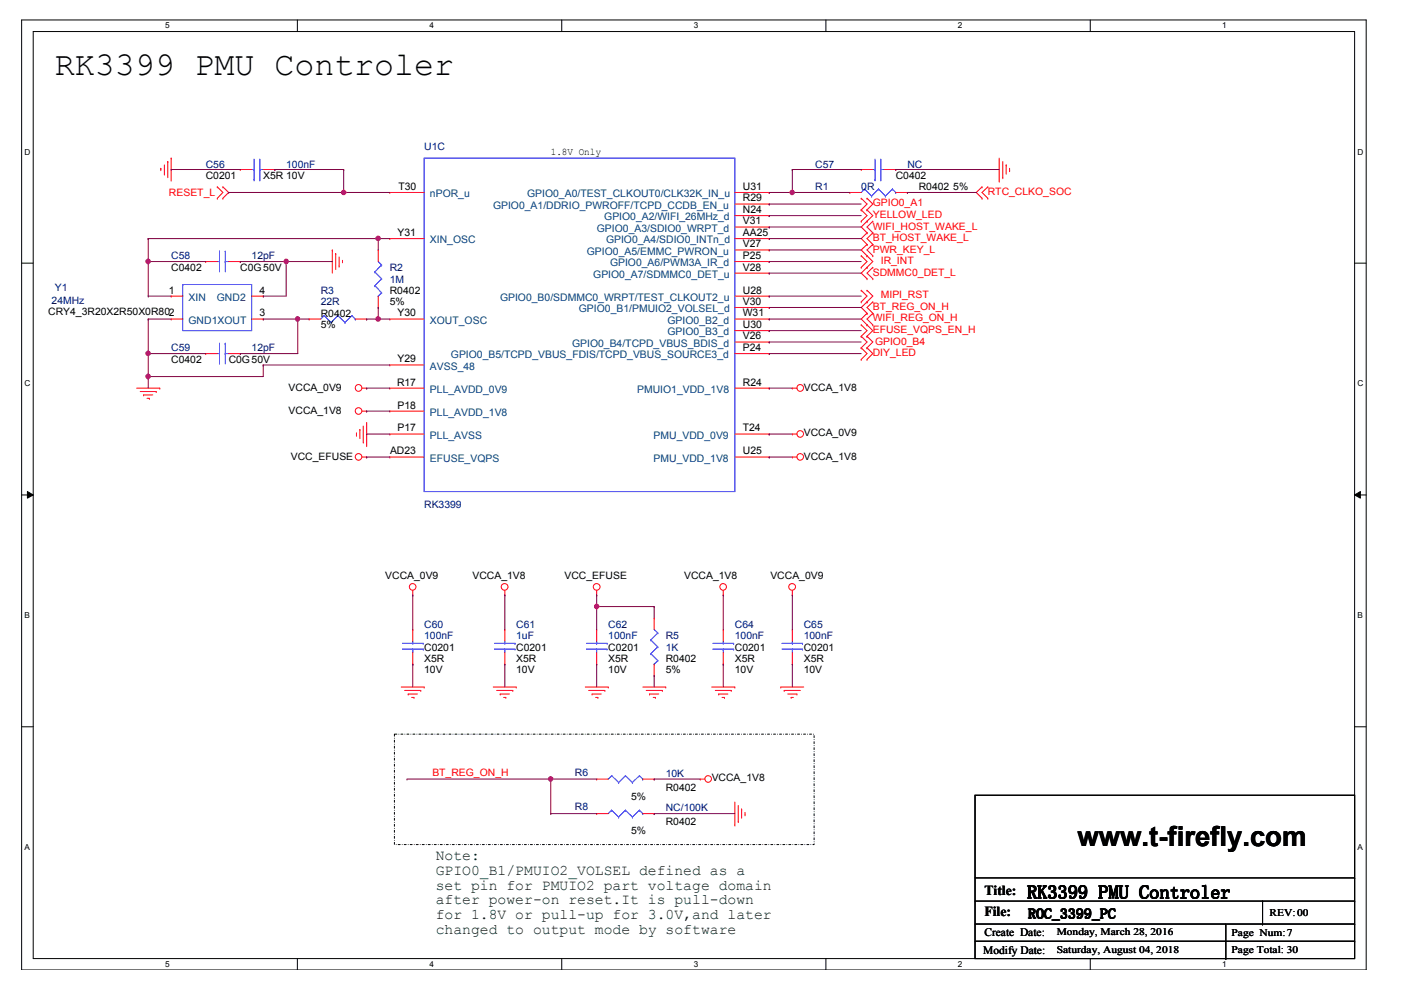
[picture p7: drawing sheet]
<svg xmlns="http://www.w3.org/2000/svg" width="297mm" height="210mm" viewBox="0 0 297 210" stroke-linecap="round" stroke-linejoin="round" font-family="sans-serif">
<path d="M4.6 4.2h285.1v201.5h-285.1zM7 6.7h280.2v196.5h-280.2z" fill="none" stroke="#000" stroke-width=".21"/>
<g fill="#fff">
<path d="M35 4.5h1v1.9h-1z"/>
<path d="M35 203.5h1v1.9h-1z"/>
</g>
<path d="M63 4.2v2.5M63 203.2v2.5" fill="none" stroke="#000" stroke-width=".21"/>
<g fill="#fff">
<path d="M91 4.5h1v1.9h-1z"/>
<path d="M91 203.5h1v1.9h-1z"/>
</g>
<path d="M119.1 4.2v2.5M119.1 203.2v2.5" fill="none" stroke="#000" stroke-width=".21"/>
<g fill="#fff">
<path d="M147.1 4.5h.9v1.9h-.9z"/>
<path d="M147.1 203.5h.9v1.9h-.9z"/>
</g>
<path d="M175.1 4.2v2.5M175.1 203.2v2.5" fill="none" stroke="#000" stroke-width=".21"/>
<g fill="#fff">
<path d="M203.1 4.5h.9v1.9h-.9z"/>
<path d="M203.1 203.5h.9v1.9h-.9z"/>
</g>
<path d="M231.2 4.2v2.5M231.2 203.2v2.5" fill="none" stroke="#000" stroke-width=".21"/>
<g fill="#fff">
<path d="M259.1 4.5h1v1.9h-1z"/>
<path d="M259.1 203.5h1v1.9h-1z"/>
<path d="M5.2 31.2h1.2v1.9h-1.2z"/>
<path d="M287.8 31.2h1.3v1.9h-1.3z"/>
<path d="M5.2 80.3h1.2v2h-1.2z"/>
<path d="M287.8 80.3h1.3v2h-1.3z"/>
</g>
<path d="M4.6 55.8h2.4M287.2 55.8h2.5" fill="none" stroke="#000" stroke-width=".21"/>
<g fill="#fff">
<path d="M5.2 129.5h1.2v1.9h-1.2z"/>
<path d="M287.8 129.5h1.2v1.9h-1.2z"/>
</g>
<path d="M4.6 104.9h2.4M5.8 104.2l1.2 .7-1.2 .7zM287.2 104.9l1.2-.7v1.4zM287.2 104.9h2.5" fill="none" stroke="#000" stroke-width=".21"/>
<path d="M5.8 104.2l1.2 .7-1.2 .7zM287.2 104.9l1.2-.7v1.4z" fill="#000"/>
<g fill="#fff">
<path d="M5.2 178.6h1.2v2h-1.2z"/>
<path d="M287.8 178.6h1.2v2h-1.2z"/>
</g>
<g fill="none" stroke="#000" stroke-width=".21">
<path d="M4.6 154.1h2.4M287.2 154.1h2.5M206.7 168.6h80.5v34.6h-80.5zM206.7 186.1h80.5M206.7 191h80.5M206.7 195.9h80.5M206.7 199.6h80.5M259.9 195.9v7.3M267.7 195.9h.1M267.7 191v4.9M287.2 186.1h.1M287.2 191h.1"/>
<path d="M287.2 195.9h.1M287.2 199.6h.1M259.9 203.2h.1"/>
</g>
<path d="M83.6 155.7h89v23.4h-89z" fill="none" stroke="#000" stroke-width=".21" stroke-dasharray=".4 .4 0 .4"/>
<g fill="none" stroke="#f00" stroke-width=".21">
<path d="M34.1 35.7h.1M34.1 35.7v.5M34.9 36.9h.1M34.9 35v1.9M35.6 34.2h.1M35.6 34.2v3.5M36.3 33.5h.1M36.3 33.5v4.9M46.1 39.6h.1M46.1 39.6l1.2 1.2-1.2 1.2M47.3 39.6h.1M47.3 39.6l1.2 1.2-1.2 1.2"/>
<path d="M50.9 35.9h.1M50.9 35.9h2.5M55.8 35.9h2.5M58.3 35.9h.1M182.6 35.9h.1M182.6 35.9h2.5M187.5 35.9h2.4M189.9 35.9h.1M208.2 39.6h.1M208.2 39.6l-1.2 1.2 1.2 1.2M209.4 39.6h.1M209.4 39.6l-1.2 1.2 1.2 1.2"/>
<path d="M211.8 38.4h.1M211.8 33.5v4.9M212.6 37.7h.1M212.6 34.2v3.5M213.3 35h.1M213.3 35v1.9M214.1 36.2h.1M214.1 35.7v.5M43.6 55.5h.1M43.6 55.5h2.5M46.1 42h.1M47.3 42h.1"/>
<path d="M48.5 55.5h2.4M50.9 55.5h.1M70.5 53h.1M70.5 53v4.9M71.2 53.8h.1M71.2 53.8v3.3M71.9 56.4h.1M71.9 54.5v1.9M72.6 55.2h.1M72.6 55.2v.5M80.2 53h.1M80.2 53v2.5"/>
<path d="M82.6 50.6h.1M82.6 40.8h.1M82.6 50.6h7.3M82.6 40.8h7.3M155.8 55.5h7.3M155.8 50.6h7.3M155.8 40.8h7.3M155.8 43.3h7.3M155.8 45.7h7.3M155.8 48.1h7.3M155.8 53h7.3M155.8 57.9h7.3"/>
<path d="M163.1 40.8h.1M163.1 43.3h.1M163.1 45.7h.1M163.1 50.6h.1M163.1 48.1h.1M163.1 53h.1M163.1 57.9h.1M163.1 55.5h.1M180.2 40.8h.1M180.2 40.8h2.4M182.6 54.2h.1M182.6 56.7h.1"/>
<path d="M182.6 46.9h.1M182.6 44.5h.1M182.6 42h.1M182.6 54.2l1.2 1.3-1.2 1.2M182.6 44.5l1.2 1.2-1.2 1.2M182.6 42l1.2 1.3-1.2 1.2M183.8 59.1h.1M183.8 56.7h.1M183.8 51.8h.1M183.8 54.2h.1M183.8 46.9h.1M183.8 49.4h.1"/>
<path d="M183.8 44.5h.1M183.8 42h.1M183.8 51.8l-1.2 1.2 2.5 2.5-2.5 2.4 1.2 1.2M183.8 46.9l-1.2 1.2 1.2 1.3M183.8 49.4l-1.2 1.2 1.2 1.2M183.8 44.5l1.3 1.2-1.3 1.2M183.8 42l1.3 1.3-1.3 1.2M185.1 56.7h.1M185.1 59.1h.1M185.1 54.2h.1M185.1 51.8h.1M185.1 49.4h.1"/>
<path d="M185.1 46.9h.1M185.1 56.7l-1.3 1.2 1.3 1.2M185.1 51.8l-1.3 1.2 1.3 1.2M185.1 46.9l-1.3 1.2 1.3 1.3M185.1 49.4l-1.3 1.2 1.3 1.2M189.9 40.8h2.5M192.4 40.8h.1M208.2 42h.1M209.4 42h.1M36.3 62.8h.1M36.3 67.6h.1M36.3 67.6h2.4"/>
<path d="M36.3 62.8h2.4M43.6 75h.1M43.6 75h2.5M48.5 75h2.4M50.9 75h.1M53.4 67.6h2.4M53.4 62.8h2.4M55.8 67.6h.1M55.8 62.8h.1M65.5 67.6h.1M65.5 67.6h2.5M75.3 67.6h2.4"/>
<path d="M77.7 67.6h.1M80.2 65.2h.1M80.2 62.8v2.4M82.6 67.6h.1M82.6 77.4h.1M82.6 67.6h7.3M82.6 77.4h7.3M155.8 67.6h7.3M155.8 75h7.3M155.8 62.8h7.3M155.8 72.5h7.3M155.8 70.1h7.3"/>
<path d="M155.8 65.2h7.3M163.1 72.5h.1M163.1 70.1h.1M163.1 67.6h.1M163.1 65.2h.1M163.1 62.8h.1M163.1 75h.1M182.6 76.2h.1M182.6 73.7h.1M182.6 71.3h.1M182.6 68.9h.1M182.6 61.6h.1"/>
<path d="M182.6 64h.1M182.6 73.7l1.2 1.3-1.2 1.2M182.6 68.9l1.2 1.2-1.2 1.2M182.6 71.3l1.2 1.2-1.2 1.2M182.6 61.6l1.2 1.2-1.2 1.2M183.8 76.2h.1M183.8 73.7h.1M183.8 71.3h.1M183.8 68.9h.1M183.8 64h.1M183.8 66.4h.1M183.8 61.6h.1"/>
<path d="M183.8 73.7l1.3 1.3-1.3 1.2M183.8 66.4l-1.2 1.2 2.5 2.5-1.3 1.2M183.8 71.3l1.3 1.2-1.3 1.2M183.8 64l-1.2 1.2 1.2 1.2M183.8 61.6l1.3 1.2-1.3 1.2M185.1 66.4h.1M185.1 64h.1M185.1 68.9h.1M185.1 64l-1.3 1.2 1.3 1.2M185.1 66.4l-1.3 1.2 1.3 1.3M29 82.3h4.9M29.7 83h3.4"/>
<path d="M30.5 83.7h.1M30.5 83.7h1.9M31.2 84.5h.5M31.7 84.5h.1M33.1 83h.1M33.9 82.3h.1M75.6 92.3h.1M75.6 91.8v.5M76.3 91.1h.1M76.3 91.1v1.9M76.8 87.2h.9M76.8 96.9h.9"/>
<path d="M76.8 82.3h.9M77 93.7h.1M77 90.3v3.4M77.7 94.5h.1M77.7 87.2h.1M77.7 96.9h.1M77.7 82.3h.1M77.7 89.6v4.9M82.6 92h.1M82.6 96.9h.1M82.6 82.3h.1M82.6 87.2h.1"/>
<path d="M82.6 87.2h7.3M82.6 96.9h7.3M82.6 82.3h7.3M82.6 92h7.3M155.8 96.9h7.3M155.8 82.3h7.3M155.8 92h7.3M163.1 82.3h.1M163.1 92h.1M163.1 96.9h.1M168 96.9h.1M168 82.3h.1"/>
<path d="M168 92h.1M168 96.9h1M168 82.3h1M168 92h1M87.5 126.2h.1M87.5 133.5h.1M87.5 125.2v1M87.5 133.5v2.4M87.5 138.3v2.5M107 126.2h.1M107 133.5h.1M107 125.2v1"/>
<path d="M107 133.5v2.4M107 138.3v2.5M126.5 126.2h.1M126.5 133.5h.1M126.5 125.2v1M126.5 133.5v2.4M126.5 138.3v2.5M138.7 131.1h.1M138.7 131.1v2.4M153.3 126.2h.1M153.3 133.5h.1M153.3 125.2v1"/>
<path d="M153.3 133.5v2.4M153.3 138.3v2.5M168 126.2h.1M168 133.5h.1M168 125.2v1M168 133.5v2.4M168 138.3v2.5M85.1 145.7h4.8M85.8 146.4h3.4M86.5 147.2h.1M86.5 147.2h2M87.3 147.9h.5"/>
<path d="M87.5 140.8h.1M87.8 147.9h.1M89.2 146.4h.1M89.9 145.7h.1M104.6 145.7h4.8M105.3 146.4h3.4M106.1 147.2h.1M106.1 147.2h1.9M106.8 147.9h.4M107 140.8h.1M107.2 147.9h.1M108.7 146.4h.1"/>
<path d="M109.4 145.7h.1M124.1 145.7h4.9M124.8 146.4h3.4M125.5 147.2h.1M125.5 147.2h2M126.3 147.9h.5M126.5 140.8h.1M126.8 147.9h.1M128.2 146.4h.1M129 145.7h.1M136.3 145.7h4.9M137 146.4h3.4"/>
<path d="M137.7 147.2h.1M137.7 147.2h2M138.5 147.9h.5M138.7 143.3h.1M138.7 140.8v2.5M139 147.9h.1M140.4 146.4h.1M141.2 145.7h.1M150.9 145.7h4.9M151.7 146.4h3.3M152.4 147.2h.1M152.4 147.2h1.9"/>
<path d="M153.1 147.9h.5M153.3 140.8h.1M153.6 147.9h.1M155 146.4h.1M155.8 145.7h.1M165.5 145.7h.1M165.5 145.7h4.9M166.3 146.4h.1M166.3 146.4h3.4M167 147.2h2M167.7 147.9h.1M167.7 147.9h.5"/>
<path d="M168 140.8h.1M169 147.2h.1M126.5 172.5h.1M126.5 165.2h.1M126.5 165.2h2.5M126.5 172.5h2.5M136.3 165.2h2.4M136.3 172.5h2.4M138.7 172.5h.1M138.7 165.2h.1M148.5 165.2h.1M148.5 165.2h1"/>
<path d="M155.8 174.9h.1M155.8 170.1v4.8M156.5 174.2h.1M156.5 170.8v3.4M157.2 171.5h.1M157.2 171.5v2M158 172.8h.1M158 172.3v.5"/>
<circle cx="76" cy="82.2" r=".71"/>
<circle cx="76" cy="87.1" r=".7"/>
<circle cx="76" cy="96.9" r=".7"/>
<circle cx="169.7" cy="82.2" r=".71"/>
<circle cx="169.7" cy="92" r=".7"/>
<circle cx="169.7" cy="96.9" r=".7"/>
<circle cx="87.5" cy="124.4" r=".7"/>
<circle cx="107" cy="124.4" r=".71"/>
<circle cx="126.5" cy="124.4" r=".71"/>
<circle cx="153.3" cy="124.4" r=".7"/>
<circle cx="168" cy="124.4" r=".71"/>
<circle cx="150.1" cy="165.2" r=".7"/>
</g>
<g fill="none" stroke="#00f" stroke-width=".21">
<path d="M53.4 35.9h.5M53.9 35.9h.1M53.9 38.1h.1M53.9 33.7v4.4M55.1 38.1h.1M55.1 35.9h.1M55.1 35.9h.7M55.1 33.7v4.4M89.9 33.5h65.9v70.7h-65.9zM185.1 35.9h.4M185.5 35.9h.1M185.5 38.1h.1"/>
<path d="M185.5 33.7v4.4M186.7 38.1h.1M186.7 35.9h.1M186.7 35.9h.8M186.7 33.7v4.4M46.1 55.5h.4M46.5 55.5h.1M46.5 53.3h.1M46.5 53.3v4.4M47.8 53.3h.1M47.8 55.5h.1M47.8 55.5h.7"/>
<path d="M47.8 53.3v4.4M79.5 57.7h.1M79.5 57.7l1.4 1.4M80.2 55.5l.7 .7M80.9 56.2h.1M80.9 59.1h.1M80.9 56.2l-1.4 1.5M80.9 59.1l-1.4 1.5M183.3 40.1h.1M183.3 40.1l-.7 .7M183.3 40.1l1.5 1.5M184.8 41.6h.1"/>
<path d="M186.3 40.1h.1M186.3 40.1l-1.5 1.5M186.3 40.1l1.4 1.5M187.7 41.6h.1M189.2 40.1h.1M189.2 40.1l-1.5 1.5M189.2 40.1l.7 .7M189.9 40.8h.1M38.7 60.3h14.7v9.8h-14.7zM46.1 75h.4M46.5 75h.1M46.5 72.8h.1"/>
<path d="M46.5 72.8v4.4M47.8 72.8h.1M47.8 75h.1M47.8 72.8v4.4M47.8 75h.7M68.7 66.9h.1M68.7 66.9l-.7 .7M68.7 66.9l1.5 1.5M70.2 68.4h.1M71.6 66.9h.1M71.6 66.9l-1.4 1.5M71.6 66.9l1.5 1.5"/>
<path d="M73.1 68.4h.1M74.6 66.9h.1M74.6 66.9l-1.5 1.5M74.6 66.9l.7 .7M75.3 67.6h.1M79.5 60.6h.1M79.5 60.6l1.4 1.5M80.2 62.8h.1M80.9 62.1h.1M80.9 62.1l-.7 .7M85.3 137.6h4.4M85.3 136.4h4.4"/>
<path d="M87.5 136.4h.1M87.5 137.6h.1M87.5 135.9v.5M87.5 137.6v.7M89.7 137.6h.1M89.7 136.4h.1M104.8 137.6h4.4M104.8 136.4h4.4M107 136.4h.1M107 137.6h.1M107 135.9v.5M107 137.6v.7"/>
<path d="M109.2 137.6h.1M109.2 136.4h.1M124.3 137.6h4.4M124.3 136.4h4.4M126.5 136.4h.1M126.5 137.6h.1M126.5 135.9v.5M126.5 137.6v.7M128.7 137.6h.1M128.7 136.4h.1M138 135.7h.1M138 138.6h.1"/>
<path d="M138 135.7l1.5 1.5M138 138.6l1.5 1.5M138.7 133.5l.8 .7M139.5 134.2h.1M139.5 137.2h.1M139.5 134.2l-1.5 1.5M139.5 137.2l-1.5 1.4M151.1 137.6h4.4M151.1 136.4h4.4M153.3 136.4h.1M153.3 137.6h.1M153.3 135.9v.5"/>
<path d="M153.3 137.6v.7M155.5 137.6h.1M155.5 136.4h.1M165.8 137.6h4.4M165.8 136.4h4.4M168 136.4h.1M168 137.6h.1M168 135.9v.5M168 137.6v.7M170.2 137.6h.1M170.2 136.4h.1M138.7 140.8h.1"/>
<path d="M139.5 140.1h.1M139.5 140.1l-.8 .7M129.7 171.8h.1M129.7 164.5h.1M129.7 171.8l-.7 .7M129.7 171.8l1.5 1.4M129.7 164.5l-.7 .7M129.7 164.5l1.5 1.4M131.2 173.2h.1M131.2 165.9h.1M132.6 171.8h.1M132.6 164.5h.1"/>
<path d="M132.6 171.8l-1.4 1.4M132.6 171.8l1.5 1.4M132.6 164.5l-1.4 1.4M132.6 164.5l1.5 1.4M134.1 173.2h.1M134.1 165.9h.1M135.6 171.8h.1M135.6 164.5h.1M135.6 171.8l-1.5 1.4M135.6 171.8l.7 .7M135.6 164.5l-1.5 1.4M135.6 164.5l.7 .7"/>
<path d="M136.3 172.5h.1M136.3 165.2h.1"/>
</g>
<g fill="none" stroke="#800040" stroke-width=".21">
<path d="M31.4 50.6h.1M31.4 50.6h48.8M48.5 40.8h.1M48.5 40.8h24.4M50.9 75h.1M50.9 75h12.2M63.1 67.6h.1M63.1 67.6h2.4M80.2 65.2h.1M80.2 67.6h.1M80.2 65.2v2.4M80.2 67.6h2.4"/>
<path d="M77.7 92h.1M77.7 92h4.9M87.5 126.2h.1M87.5 126.2v7.3M87.5 140.8h.1M87.5 140.8v4.9M168 140.8h.1M168 140.8v4.9"/>
</g>
<circle cx="80.2" cy="50.5" r=".48" fill="#f0f"/>
<circle cx="80.2" cy="50.5" r=".48" fill="none" stroke="#f0f" stroke-width=".21"/>
<path d="M63.1 67.6h.1M63.1 67.6v7.4" fill="none" stroke="#800040" stroke-width=".21"/>
<circle cx="63.1" cy="67.6" r=".48" fill="#f0f"/>
<circle cx="63.1" cy="67.6" r=".48" fill="none" stroke="#f0f" stroke-width=".21"/>
<path d="M31.4 75h.1M31.4 75h12.2" fill="none" stroke="#800040" stroke-width=".21"/>
<circle cx="31.4" cy="74.9" r=".48" fill="#f0f"/>
<circle cx="31.4" cy="74.9" r=".48" fill="none" stroke="#f0f" stroke-width=".21"/>
<path d="M31.4 55.5h.1M31.4 55.5v7.3M31.4 67.6h.1M31.4 67.6v7.4" fill="none" stroke="#800040" stroke-width=".21"/>
<circle cx="31.4" cy="55.4" r=".49" fill="#f0f"/>
<circle cx="31.4" cy="55.4" r=".49" fill="none" stroke="#f0f" stroke-width=".21"/>
<path d="M77.7 67.6h.1M77.7 67.6h2.5" fill="none" stroke="#800040" stroke-width=".21"/>
<circle cx="80.2" cy="67.6" r=".49" fill="#f0f"/>
<circle cx="80.2" cy="67.6" r=".49" fill="none" stroke="#f0f" stroke-width=".21"/>
<g fill="none" stroke="#800040" stroke-width=".21">
<path d="M168 35.9h.1M168 35.9v4.9M31.4 55.5h.1M31.4 50.6h.1M31.4 55.5h12.2M31.4 50.6v4.9M50.9 55.5h.1M50.9 55.5h19.6M60.7 55.5h.1M80.2 50.6h.1M80.2 50.6v2.4M80.2 50.6h2.4"/>
<path d="M163.1 57.9h.1M163.1 57.9h19.5"/>
</g>
<circle cx="167.9" cy="40.8" r=".47" fill="#f0f"/>
<circle cx="167.9" cy="40.8" r=".47" fill="none" stroke="#f0f" stroke-width=".21"/>
<g fill="none" stroke="#800040" stroke-width=".21">
<path d="M36.3 35.9h.1M36.3 35.9h14.6M58.3 35.9h.1M58.3 35.9h14.6M72.9 35.9h.1M72.9 35.9v4.9M168 35.9h.1M168 35.9h14.6M189.9 35.9h.1M189.9 35.9h21.9M72.9 40.8h.1M72.9 40.8h9.7"/>
<path d="M163.1 53h.1M163.1 53h19.5M168 40.8h.1M168 40.8h12.2M192.4 40.8h.1M192.4 40.8h14.6"/>
</g>
<circle cx="72.9" cy="40.8" r=".47" fill="#f0f"/>
<circle cx="72.9" cy="40.8" r=".47" fill="none" stroke="#f0f" stroke-width=".21"/>
<g fill="none" stroke="#800040" stroke-width=".21">
<path d="M60.7 55.5h.1M60.7 55.5v7.3h-4.9M31.4 67.6h.1M31.4 62.8h.1M31.4 62.8h4.9M31.4 67.6h4.9M55.8 62.8h.1M77.7 87.2h.1M77.7 96.9h.1M77.7 82.3h.1M77.7 87.2h4.9M77.7 96.9h4.9"/>
<path d="M77.7 82.3h4.9M163.1 96.9h.1M163.1 82.3h.1M163.1 96.9h4.9M163.1 82.3h4.9M107 126.2h.1M107 126.2v7.3M107 140.8h.1M107 140.8v4.9"/>
</g>
<circle cx="60.7" cy="55.4" r=".48" fill="#f0f"/>
<circle cx="60.7" cy="55.4" r=".48" fill="none" stroke="#f0f" stroke-width=".21"/>
<path d="M31.4 75h.1M31.4 75v4.8M126.5 126.2h.1M126.5 128.6h.1M126.5 126.2v7.3M126.5 128.6h12.2M126.5 140.8h.1M126.5 140.8v4.9" fill="none" stroke="#800040" stroke-width=".21"/>
<circle cx="126.5" cy="128.6" r=".48" fill="#f0f"/>
<circle cx="126.5" cy="128.6" r=".48" fill="none" stroke="#f0f" stroke-width=".21"/>
<path d="M31.4 79.8h.1M31.4 79.8v2.5M55.8 77.4h.1M55.8 77.4h26.8M55.8 77.4v2.4h-24.4M138.7 128.6h.1M138.7 128.6v2.5M138.7 143.3h.1M138.7 143.3v2.4" fill="none" stroke="#800040" stroke-width=".21"/>
<circle cx="31.4" cy="79.8" r=".49" fill="#f0f"/>
<circle cx="31.4" cy="79.8" r=".49" fill="none" stroke="#f0f" stroke-width=".21"/>
<g fill="none" stroke="#800040" stroke-width=".21">
<path d="M163.1 55.5h.1M163.1 40.8h.1M163.1 55.5h19.5M163.1 40.8h4.9M55.8 67.6h.1M55.8 67.6h7.3M163.1 70.1h.1M163.1 75h.1M163.1 70.1h19.5M163.1 75h19.5M163.1 92h.1M163.1 92h4.9"/>
<path d="M153.3 126.2h.1M153.3 126.2v7.3M168 126.2h.1M168 126.2v7.3M153.3 140.8h.1M153.3 140.8v4.9M86.3 165.2h.1M86.3 165.2h40.2M116.8 165.2h.1M116.8 172.5h.1M116.8 172.5h9.7M138.7 165.2h.1"/>
<path d="M138.7 165.2h9.8"/>
</g>
<circle cx="116.7" cy="165.2" r=".49" fill="#f0f"/>
<circle cx="116.7" cy="165.2" r=".49" fill="none" stroke="#f0f" stroke-width=".21"/>
<g fill="none" stroke="#800040" stroke-width=".21">
<path d="M163.1 48.1h.1M163.1 50.6h.1M163.1 45.7h.1M163.1 43.3h.1M163.1 48.1h19.5M163.1 50.6h19.5M163.1 45.7h19.5M163.1 43.3h19.5M163.1 72.5h.1M163.1 65.2h.1M163.1 67.6h.1M163.1 62.8h.1"/>
<path d="M163.1 72.5h19.5M163.1 65.2h19.5M163.1 67.6h19.5M163.1 62.8h19.5M116.8 165.2h.1M116.8 165.2v7.3M138.7 172.5h.1M138.7 172.5h17.1"/>
</g>
<circle cx="80.2" cy="50.5" r=".48" fill="#f0f"/>
<circle cx="80.2" cy="50.5" r=".48" fill="none" stroke="#f0f" stroke-width=".21"/>
<circle cx="63.1" cy="67.6" r=".48" fill="#f0f"/>
<circle cx="63.1" cy="67.6" r=".48" fill="none" stroke="#f0f" stroke-width=".21"/>
<circle cx="31.4" cy="74.9" r=".48" fill="#f0f"/>
<circle cx="31.4" cy="74.9" r=".48" fill="none" stroke="#f0f" stroke-width=".21"/>
<circle cx="31.4" cy="55.4" r=".49" fill="#f0f"/>
<circle cx="31.4" cy="55.4" r=".49" fill="none" stroke="#f0f" stroke-width=".21"/>
<circle cx="80.2" cy="67.6" r=".49" fill="#f0f"/>
<circle cx="80.2" cy="67.6" r=".49" fill="none" stroke="#f0f" stroke-width=".21"/>
<circle cx="167.9" cy="40.8" r=".47" fill="#f0f"/>
<circle cx="167.9" cy="40.8" r=".47" fill="none" stroke="#f0f" stroke-width=".21"/>
<circle cx="72.9" cy="40.8" r=".47" fill="#f0f"/>
<circle cx="72.9" cy="40.8" r=".47" fill="none" stroke="#f0f" stroke-width=".21"/>
<circle cx="60.7" cy="55.4" r=".48" fill="#f0f"/>
<circle cx="60.7" cy="55.4" r=".48" fill="none" stroke="#f0f" stroke-width=".21"/>
<circle cx="126.5" cy="128.6" r=".48" fill="#f0f"/>
<circle cx="126.5" cy="128.6" r=".48" fill="none" stroke="#f0f" stroke-width=".21"/>
<circle cx="31.4" cy="79.8" r=".49" fill="#f0f"/>
<circle cx="31.4" cy="79.8" r=".49" fill="none" stroke="#f0f" stroke-width=".21"/>
<circle cx="116.7" cy="165.2" r=".49" fill="#f0f"/>
<circle cx="116.7" cy="165.2" r=".49" fill="none" stroke="#f0f" stroke-width=".21"/>
<text font-size="7.1" x="11.7" y="16">RK3399 PMU Controler</text>
<text font-size="5.8" x="228.4" y="179.4">www.t-firefly.com</text>
<text font-size="3.9" x="217.8" y="190.5">RK3399 PMU Controler</text>
<g font-size="3.1" fill="#004000">
<text x="92.4" y="182.3">Note:</text>
<text x="92.4" y="185.5">GPIO0_B1/PMUIO2_VOLSEL defined as a</text>
<text x="92.4" y="188.6">set pin for PMUIO2 part voltage domain</text>
<text x="92.4" y="191.7">after power-on reset.It is pull-down</text>
<text x="92.4" y="194.9">for 1.8V or pull-up for 3.0V,and later</text>
<text x="92.4" y="198">changed to output mode by software</text>
</g>
<g font-size="2.9">
<text x="208.7" y="189.8">Title:</text>
<text x="208.7" y="194.2">File:</text>
<text x="218" y="194.7">ROC_3399_PC</text>
</g>
<g font-size="2.4">
<text x="208.5" y="202.2">Modify Date:</text>
<text x="208.7" y="198.5">Create Date:</text>
</g>
<g font-size="2.2" fill="#000080">
<text x="43.6" y="35.5">C56</text>
<text x="60.7" y="35.5">100nF</text>
<text x="89.9" y="31.8">U1C</text>
<text x="172.9" y="35.5">C57</text>
<text x="192.4" y="35.5">NC</text>
<text x="172.9" y="40.4">R1</text>
<text x="182.6" y="40.4">0R</text>
<text x="36.3" y="55">C58</text>
<text x="53.4" y="55">12pF</text>
<text x="82.6" y="57.4">R2</text>
<text x="82.6" y="59.9">1M</text>
<text x="10.9" y="64.5">24MHz</text>
<text x="11.7" y="61.6">Y1</text>
<text x="68" y="62.3">R3</text>
<text x="68" y="64.8">22R</text>
<text x="36.3" y="74.5">C59</text>
<text x="53.4" y="74.5">12pF</text>
<text x="89.9" y="107.7">RK3399</text>
<text x="89.9" y="133.1">C60</text>
<text x="89.9" y="135.5">100nF</text>
<text x="109.4" y="133.1">C61</text>
<text x="109.4" y="135.5">1uF</text>
<text x="129" y="133.1">C62</text>
<text x="129" y="135.5">100nF</text>
<text x="141.2" y="135.5">R5</text>
<text x="141.2" y="137.9">1K</text>
<text x="155.8" y="133.1">C64</text>
<text x="155.8" y="135.5">100nF</text>
<text x="170.4" y="133.1">C65</text>
<text x="170.4" y="135.5">100nF</text>
<text x="121.9" y="164.5">R6</text>
<text x="141.2" y="164.7">10K</text>
<text x="121.9" y="171.8">R8</text>
<text x="141.2" y="172">NC/100K</text>
</g>
<g font-size="2.2">
<text x="116.8" y="32.9">1.8V Only</text>
<text x="43.6" y="37.9">C0201</text>
<text x="55.8" y="37.9">X5R 10V</text>
<text x="84.5" y="40.3">T30</text>
<text x="157.5" y="40.3">U31</text>
<text x="189.9" y="37.9">C0402</text>
<text x="194.8" y="40.4">R0402 5%</text>
<text x="157.5" y="42.7">R29</text>
<text x="157.5" y="45.2">N24</text>
<text x="157.5" y="47.6">V31</text>
<text x="84.3" y="50">Y31</text>
<text x="157.5" y="50">AA25</text>
<text x="157.5" y="52.5">V27</text>
<text x="36.3" y="57.4">C0402</text>
<text x="50.9" y="57.4">C0G50V</text>
<text x="157.5" y="57.4">V28</text>
<text x="157.5" y="54.9">P25</text>
<text x="35.8" y="62.2">1</text>
<text x="55" y="62.2">4</text>
<text x="82.6" y="62.3">R0402</text>
<text x="82.6" y="64.8">5%</text>
<text x="157.5" y="64.6">V30</text>
<text x="157.5" y="62.2">U28</text>
<text x="10.2" y="66.7">CRY4_3R20X2R50X0R802</text>
<text x="55" y="67.1">3</text>
<text x="68" y="67.2">R0402</text>
<text x="68" y="69.6">5%</text>
<text x="84.3" y="67.1">Y30</text>
<text x="157.5" y="72">V26</text>
<text x="157.5" y="69.6">U30</text>
<text x="157.5" y="67.1">W31</text>
<text x="36.3" y="77">C0402</text>
<text x="48.5" y="77">C0G50V</text>
<text x="84.3" y="76.8">Y29</text>
<text x="157.5" y="74.4">P24</text>
<text x="61.2" y="82.8">VCCA_0V9</text>
<text x="84.2" y="81.7">R17</text>
<text x="157.5" y="81.7">R24</text>
<text x="170.4" y="82.8">VCCA_1V8</text>
<text x="61.2" y="87.7">VCCA_1V8</text>
<text x="84.3" y="86.6">P18</text>
<text x="84.3" y="91.5">P17</text>
<text x="157.5" y="91.5">T24</text>
<text x="170.4" y="92.5">VCCA_0V9</text>
<text x="61.7" y="97.5">VCC_EFUSE</text>
<text x="82.7" y="96.4">AD23</text>
<text x="157.5" y="96.4">U25</text>
<text x="170.4" y="97.5">VCCA_1V8</text>
<text x="81.7" y="122.8">VCCA_0V9</text>
<text x="100.2" y="122.8">VCCA_1V8</text>
<text x="119.7" y="122.8">VCC_EFUSE</text>
<text x="145" y="122.8">VCCA_1V8</text>
<text x="163.3" y="122.8">VCCA_0V9</text>
<text x="89.9" y="137.9">C0201</text>
<text x="109.4" y="137.9">C0201</text>
<text x="129" y="137.9">C0201</text>
<text x="155.8" y="137.9">C0201</text>
<text x="170.4" y="137.9">C0201</text>
<text x="89.9" y="140.3">X5R</text>
<text x="89.9" y="142.8">10V</text>
<text x="109.4" y="140.3">X5R</text>
<text x="109.4" y="142.8">10V</text>
<text x="129" y="140.3">X5R</text>
<text x="129" y="142.8">10V</text>
<text x="141.2" y="140.3">R0402</text>
<text x="141.2" y="142.8">5%</text>
<text x="155.8" y="140.3">X5R</text>
<text x="155.8" y="142.8">10V</text>
<text x="170.4" y="140.3">X5R</text>
<text x="170.4" y="142.8">10V</text>
<text x="141.2" y="167.7">R0402</text>
<text x="150.9" y="165.7">VCCA_1V8</text>
<text x="133.8" y="169.6">5%</text>
<text x="133.8" y="176.9">5%</text>
<text x="141.2" y="175">R0402</text>
<text x="269.2" y="194.1">REV:00</text>
<text x="224" y="198.3">Monday, March 28, 2016</text>
<text x="224" y="202">Saturday, August 04, 2018</text>
<text x="261.1" y="198.5">Page Num:7</text>
<text x="261.1" y="202">Page Total: 30</text>
</g>
<g font-size="2.2" fill="#f00">
<text x="35.8" y="41.6">RESET_L</text>
<text x="209.4" y="41.4">RTC_CLKO_SOC</text>
<text x="185.1" y="46.2">YELLOW_LED</text>
<text x="185.1" y="43.8">GPIO0_A1</text>
<text x="185.1" y="53.6">PWR_KEY_L</text>
<text x="185.1" y="48.7">WIFI_HOST_WAKE_L</text>
<text x="185.1" y="51.1">BT_HOST_WAKE_L</text>
<text x="185.1" y="58.4">SDMMC0_DET_L</text>
<text x="186.7" y="56">IR_INT</text>
<text x="185.1" y="65.7">BT_REG_ON_H</text>
<text x="186.7" y="63.3">MIPI_RST</text>
<text x="185.1" y="70.6">EFUSE_VQPS_EN_H</text>
<text x="185.1" y="68.2">WIFI_REG_ON_H</text>
<text x="185.1" y="75.5">DIY_LED</text>
<text x="185.5" y="73.1">GPIO0_B4</text>
<text x="91.7" y="164.5">BT_REG_ON_H</text>
</g>
<g font-size="2.2" fill="#004080">
<text x="91.2" y="41.8">nPOR_u</text>
<text x="111.8" y="41.8">GPIO0_A0/TEST_CLKOUT0/CLK32K_IN_u</text>
<text x="104.5" y="44.3">GPIO0_A1/DDRIO_PWROFF/TCPD_CCDB_EN_u</text>
<text x="128.1" y="46.7">GPIO0_A2/WIFI_26MHz_d</text>
<text x="91.2" y="51.6">XIN_OSC</text>
<text x="126.5" y="49.1">GPIO0_A3/SDIO0_WRPT_d</text>
<text x="128.5" y="51.6">GPIO0_A4/SDIO0_INTn_d</text>
<text x="124.4" y="54">GPIO0_A5/EMMC_PWRON_u</text>
<text x="125.8" y="58.9">GPIO0_A7/SDMMC0_DET_u</text>
<text x="129.3" y="56.5">GPIO0_A6/PWM3A_IR_d</text>
<text x="40" y="63.8">XIN</text>
<text x="46" y="63.8">GND2</text>
<text x="106" y="63.8">GPIO0_B0/SDMMC0_WRPT/TEST_CLKOUT2_u</text>
<text x="40" y="68.7">GND1XOUT</text>
<text x="91.2" y="68.7">XOUT_OSC</text>
<text x="122.7" y="66.2">GPIO0_B1/PMUIO2_VOLSEL_d</text>
<text x="141.5" y="71.1">GPIO0_B3_d</text>
<text x="141.5" y="68.7">GPIO0_B2_d</text>
<text x="95.6" y="76">GPIO0_B5/TCPD_VBUS_FDIS/TCPD_VBUS_SOURCE3_d</text>
<text x="121.3" y="73.5">GPIO0_B4/TCPD_VBUS_BDIS_d</text>
<text x="91.2" y="83.3">PLL_AVDD_0V9</text>
<text x="91.2" y="78.4">AVSS_48</text>
<text x="135.1" y="83.3">PMUIO1_VDD_1V8</text>
<text x="91.2" y="88.2">PLL_AVDD_1V8</text>
<text x="91.2" y="93">PLL_AVSS</text>
<text x="138.6" y="93">PMU_VDD_0V9</text>
<text x="91.2" y="97.9">EFUSE_VQPS</text>
<text x="138.6" y="97.9">PMU_VDD_1V8</text>
</g>
<g font-size="1.7">
<text x="35" y="6">5</text>
<text x="91" y="6">4</text>
<text x="147.1" y="6">3</text>
<text x="203.1" y="6">2</text>
<text x="259.1" y="6">1</text>
<text x="5.2" y="32.8">D</text>
<text x="287.8" y="32.8">D</text>
<text x="5.2" y="81.9">C</text>
<text x="287.8" y="81.9">C</text>
<text x="5.2" y="131">B</text>
<text x="287.8" y="131">B</text>
<text x="5.2" y="180.2">A</text>
<text x="287.8" y="180.2">A</text>
<text x="35" y="205">5</text>
<text x="91" y="205">4</text>
<text x="147.1" y="205">3</text>
<text x="203.1" y="205">2</text>
<text x="259.1" y="205">1</text>
</g>
</svg>
